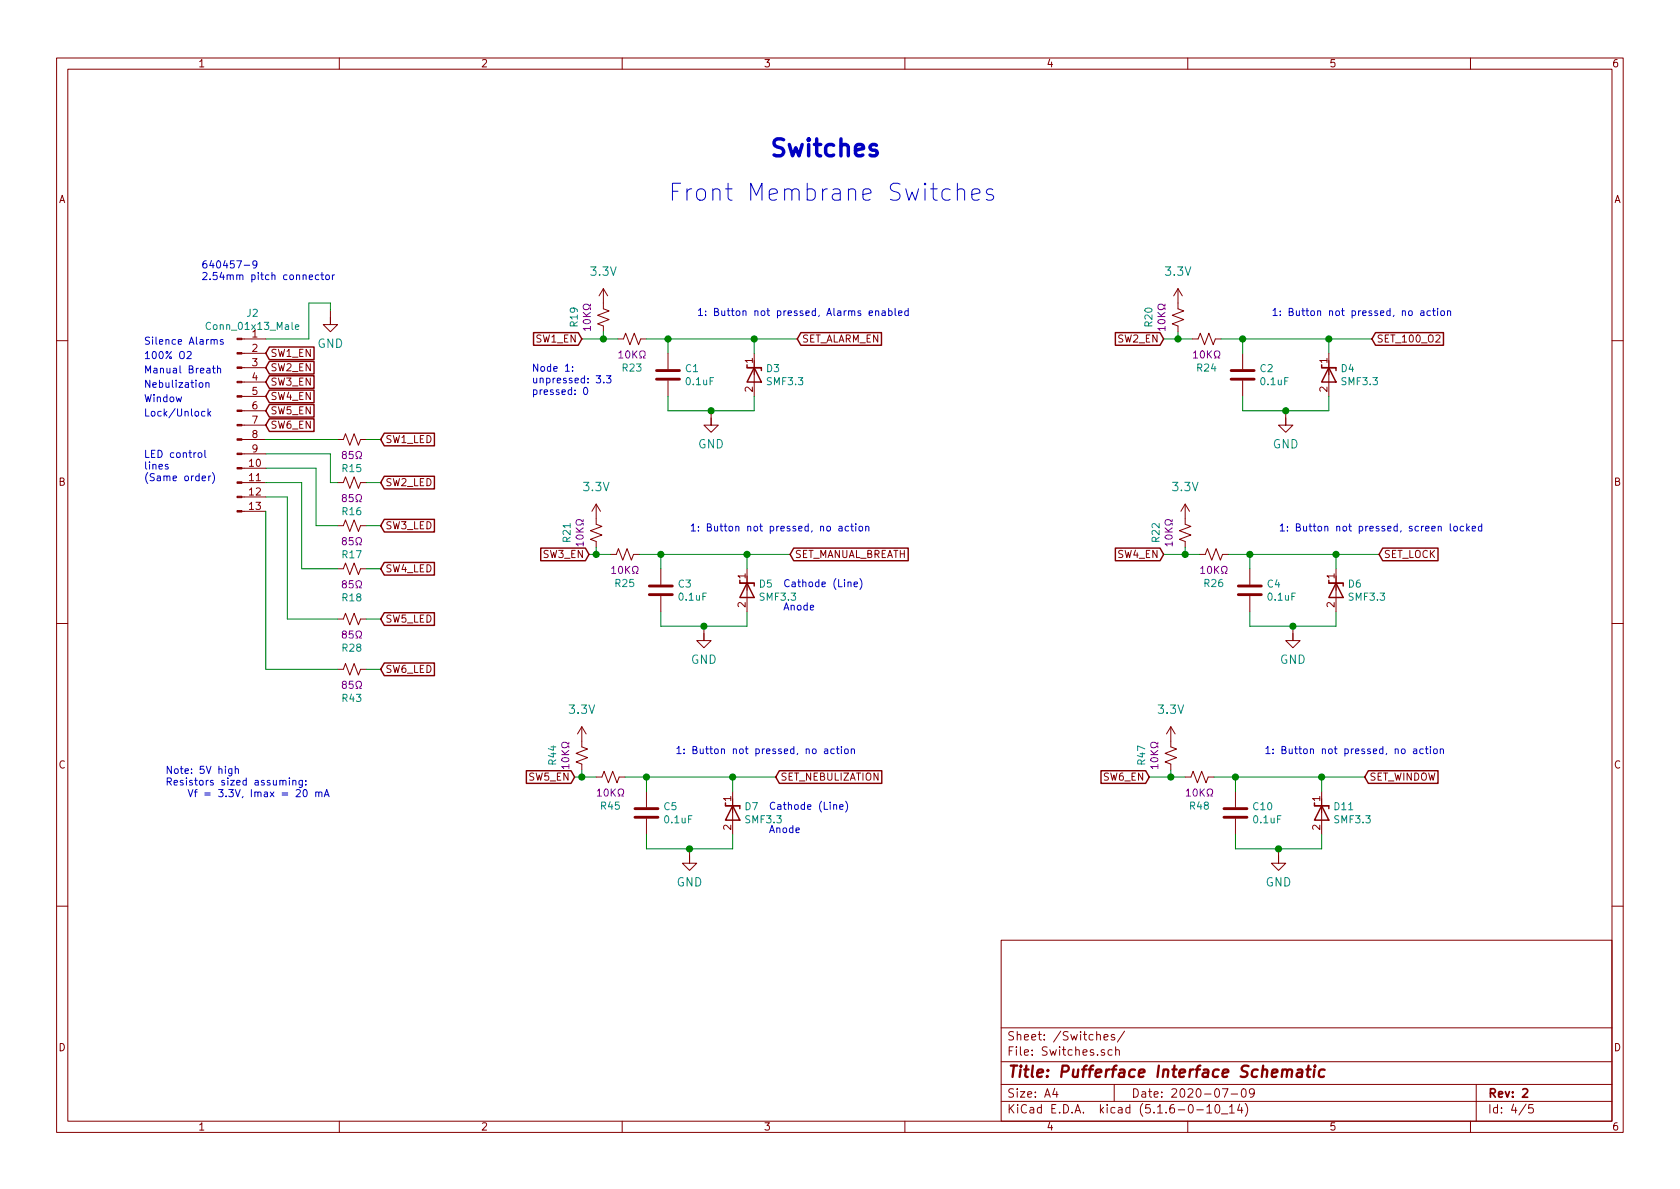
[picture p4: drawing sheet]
<svg xmlns="http://www.w3.org/2000/svg" width="297mm" height="210mm" viewBox="0 0 297 210" stroke-linecap="round" stroke-linejoin="round" font-family="sans-serif">
<g fill="none" stroke="#840000" stroke-width=".18">
<path d="M10 10.3h277v189.9h-277zM12 12.2h273v186.1h-273zM60 10.3v1.9M110 10.3v1.9M160 10.3v1.9M210 10.3v1.9M260 10.3v1.9M42.8 59.9h4.2M58.4 54.9v2.5h-1.3l1.3 1.3 1.3-1.3h-1.3v-1.3M106.7 51v3.6l1 .4-2 .7 2 .8-2 .8 1 .4v1M106.7 51l-.8 1.3M106.7 51l.7 1.3"/>
<path d="M109.2 59.9h1l.4-1 .8 2.1 .7-2.1 .8 2.1 .4-1.1h1M208.3 51v3.6l1 .4-2 .7 2 .8-2 .8 1 .4v1M208.3 51l-.8 1.3M208.3 51l.7 1.3M210.8 59.9h1l.4-1 .8 2.1 .7-2.1 .8 2.1 .4-1.1h1M253.9 59.4l.5-.2 .2 .2v.2v.2l-.8 .7h.8M10 60.2h2M42.8 77.7h4.2M42.8 75.2h4.2M42.8 72.6h4.2M42.8 70.1h4.2M42.8 67.6h4.2"/>
<path d="M42.8 65h4.2M42.8 62.5h4.2M59.7 77.7h1l.4-1 .7 2 .8-2 .8 2 .4-1h1M118.1 62.5v2.8M118.1 67.3v2.8M125.7 72.6v2.6h-1.2l1.2 1.2 1.3-1.2h-1.3v-1.3M133.3 62.5v7.6M219.7 62.5v2.8M219.7 67.3v2.8M227.3 72.6v2.6h-1.2l1.2 1.2 1.3-1.2h-1.3v-1.3M234.9 62.5v7.6M285 60.2h2"/>
<path d="M42.8 90.4h4.2M42.8 87.9h4.2M42.8 85.3h4.2M42.8 82.8h4.2M42.8 80.3h4.2M59.7 85.3h1l.4-1 .7 2.1 .8-2.1 .8 2.1 .4-1.1h1M59.7 93h1l.4-1.1 .7 2.1 .8-2.1 .8 2.1 .4-1h1M105.4 89.1v3.6l1 .4-2 .7 2 .8-2 .8 1 .4v1M105.4 89.1l-.8 1.3M105.4 89.1l.8 1.3M107.9 98h1.1l.3-1 .8 2.1 .8-2.1 .7 2.1 .4-1.1h1M209.5 89.1v3.6l1.1 .4-2.1 .7 2.1 .8-2.1 .8 1 .4v1"/>
<path d="M209.5 89.1l-.7 1.3M209.5 89.1l.8 1.3M212.1 98h1l.4-1 .7 2.1 .8-2.1 .8 2.1 .4-1.1h1M10 110.3h2M59.7 118.4h1l.4-1.1 .7 2.1 .8-2.1 .8 2.1 .4-1h1M59.7 109.5h1l.4-1 .7 2 .8-2 .8 2 .4-1h1M59.7 100.6h1l.4-1 .7 2 .8-2 .8 2 .4-1h1M116.8 100.6v2.8M116.8 105.4v2.8M124.5 110.7v2.6h-1.3l1.3 1.2 1.2-1.2h-1.2v-1.3M132.1 100.6v7.6M221 100.6v2.8"/>
<path d="M221 105.4v2.8M228.6 110.7v2.6h-1.3l1.3 1.2 1.3-1.2h-1.3v-1.3M236.2 100.6v7.6M285 110.3h2M102.9 128.5v3.6l1 .4-2 .7 2 .8-2 .7 1 .4v1M102.9 128.5l-.8 1.3M102.9 128.5l.7 1.3M105.4 137.4h1l.4-1 .8 2 .7-2 .8 2 .4-1h1M114.3 139.9v2.8M129.5 139.9v7.7M207 128.5v3.6l1 .4-2 .7 2 .8-2 .7 1 .4v1M207 128.5l-.8 1.3"/>
<path d="M207 128.5l.8 1.3M209.5 137.4h1.1l.3-1 .8 2 .8-2 .7 2 .4-1h1M218.4 139.9v2.8M233.7 139.9v7.7M114.3 144.8v2.8M121.9 150.1v2.5h-1.3l1.3 1.3 1.3-1.3h-1.3v-1.2M218.4 144.8v2.8M226.1 150.1v2.5h-1.3l1.3 1.3 1.2-1.3h-1.2v-1.2M10 160.2h2M177 166.3h108v32h-108zM285 160.2h2M60 198.3v1.9"/>
<path d="M110 198.3v1.9M160 198.3v1.9M177 194.8h108M177 191.8h108M177 187.8h108M177 181.8h108M186.5 192.5l-.4 1h1M186.8 193v1M195.2 183.4l.7-.1-.1-.3-.4-.1-.2 .2 .1 .7h.5M195.3 185.7a.37 .37 0 0 0-.6 .1l.1 .2 .5 .2v.1l-.2 .3-.4-.1M196.6 185.7l-.4-.1-.3 .3 .1 .6 .2 .1 .4-.1M197 191.8v3"/>
<path d="M197.1 183a.37 .37 0 0 0-.6 .1v.3l.6 .1v.1l-.2 .3-.4-.1M197.3 185.7a.37 .37 0 0 1 .6 .1v.8M197.3 185.1v1.5M198.8 182.3l-1.2 2M210 198.3v1.9M211.6 196.3h1.2M213.4 195.8l.4-.5v1.5M213.4 196.8h.8M215 195.4l.3-.1a.94 .94 0 0 1 0 1.5 .8 .8 0 0 1-.6-.6 .8 .8 0 0 1 .3-.8zM216 197h1.1M216.1 192.5h1l-.6 1.5M217.4 195.8l.4-.5v1.5"/>
<path d="M217.4 196.8h.8M217.7 193.5h1.1M219.2 195.2l-.4 1.1h.9M219.5 195.8v1M219.6 192.7l.4-.2a.94 .94 0 0 1 0 1.5 .82 .82 0 0 1-.4-1.3zM220.2 195.1a1.71 1.71 0 0 1 0 2.3M221.8 193.2l-.3 .3h-.3l-.3-.3v-.4l.2-.2 .4-.1 .2 .2a1.13 1.13 0 0 1-.2 1.2l-.4 .1M260 198.3v1.9M261 191.8v6.5M269.8 195.2l-1.2 2M271 195.3h-.7v.7l.2-.1 .5 .1 .1 .2-.1 .5-.2 .1-.5-.1"/>
</g>
<path d="M269.2 192.7l.3-.2h.3l.3 .5-.9 1h.9" fill="none" stroke="#840000" stroke-width=".3"/>
<path d="M226.8 189.3a.5 .5 0 0 1 .8 .1l-.1 1M227.6 189.4a.47 .47 0 0 1 .4-.3 .47 .47 0 0 1 .5 .3l-.2 1M229.4 189.2h.8l-.1 1.2M230.3 189.6l-.7 .1a.4 .4 0 0 0-.4 .3 .4 .4 0 0 0 .3 .4l.7-.1M231 189.1h.7M231.4 188.4l-.3 1.8 .1 .1 .4 .1M232.4 189.1l-.1 1.3M232.5 188.4l-.1 .1 .1 .1v-.2v.2M234.2 189.2a.68 .68 0 0 0-1 .3v.8l.3 .1 .6-.1" fill="none" stroke="#840000" stroke-width=".41"/>
<g fill="none" stroke="#840084" stroke-width=".18">
<path d="M104.4 58.1h-1.3l.4 .3M104.4 53.8v.3h-.2a.54 .54 0 0 0-.8-.3 .54 .54 0 0 0-.2 .8 .59 .59 0 0 0 1-.1h.2v.3M104.4 57.7v.7M206 58.1h-1.3l.4 .3M206 53.8v.3h-.2a.54 .54 0 0 0-.8-.3 .54 .54 0 0 0-.2 .8 .59 .59 0 0 0 1-.1h.2v.3M206 57.7v.7M62.4 79.8h-.6l-.1 .6 .2-.1 .5 .1v.6l-.2 .1-.5-.1M109.4 62.4l.4-.4v1.3M109.4 63.3h.7M113.1 63.3h.3v-.2a.54 .54 0 0 1-.3-.8 .54 .54 0 0 1 .8-.2 .59 .59 0 0 1-.1 1v.2h.3M211 62.4l.4-.4v1.3M211 63.3h.7"/>
<path d="M214.7 63.3h.3v-.2a.54 .54 0 0 1-.3-.8 .54 .54 0 0 1 .8-.2 .59 .59 0 0 1-.1 1v.2h.3M60.8 80.4l-.2-.1v-.3l.2-.2 .3 .1 .1 .4-.5 .1-.2 .2v.3l.3 .2 .3-.1 .1-.1v-.4l-.2-.1M60.8 88l-.2-.1v-.3l.2-.2 .3 .1 .1 .4-.5 .2-.2 .1v.3l.3 .2h.3l.1-.2v-.4l-.2-.1M60.8 95.6l-.2-.1v-.3l.2-.1h.3l.1 .4-.5 .2-.2 .2v.2l.3 .2h.3l.1-.2v-.4l-.2-.1M62.4 87.4h-.6l-.1 .7 .2-.2 .5 .2v.5l-.2 .1-.5-.1M62.4 95.1h-.6l-.1 .6 .2-.2 .5 .2v.5l-.2 .1-.5-.1M62.9 81.1h.3v-.2a.54 .54 0 0 1-.2-.8 .54 .54 0 0 1 .7-.2 .59 .59 0 0 1-.1 1v.2h.3M62.9 88.7h.3v-.2a.54 .54 0 0 1-.2-.8 .54 .54 0 0 1 .7-.2 .59 .59 0 0 1-.1 1v.2h.3M62.9 96.3h.3v-.2a.54 .54 0 0 1-.2-.7 .54 .54 0 0 1 .7-.3 .59 .59 0 0 1-.1 1v.2h.3M103.1 96.2h-1.2l.3 .3M103.1 91.9v.3h-.2a.54 .54 0 0 0-.7-.3 .54 .54 0 0 0-.3 .8 .59 .59 0 0 0 1-.1h.2v.3M103.1 95.8v.7"/>
<path d="M207.3 96.2h-1.3l.3 .3M207.3 91.9v.3h-.3a.54 .54 0 0 0-.7-.3 .54 .54 0 0 0-.2 .8 .59 .59 0 0 0 .9-.1h.3v.3M207.3 95.8v.7M60.8 112.1l-.2-.1v-.3l.2-.1 .3 .1 .1 .3-.5 .2-.2 .2v.2l.3 .2h.3l.1-.2v-.4l-.2-.1M60.8 103.2l-.2-.1v-.3l.2-.1 .3 .1 .1 .3-.5 .2-.2 .2v.2l.3 .3 .3-.1 .1-.2v-.4l-.2-.1M62.4 111.6h-.6l-.1 .6 .2-.1 .5 .1v.5l-.2 .1-.5-.1M62.4 102.7h-.6l-.1 .6 .2-.1 .5 .1v.5l-.2 .2-.5-.2M62.9 112.8h.3v-.2a.54 .54 0 0 1-.2-.7 .54 .54 0 0 1 .7-.2 .59 .59 0 0 1-.1 .9v.2h.3M62.9 104h.3v-.3a.54 .54 0 0 1-.2-.7 .54 .54 0 0 1 .7-.2 .59 .59 0 0 1-.1 .9v.3h.3M108.2 100.5l.3-.4v1.3M108.2 101.4h.7M111.8 101.4h.3v-.2a.54 .54 0 0 1-.2-.8 .54 .54 0 0 1 .7-.2 .59 .59 0 0 1-.1 1v.2h.3"/>
<path d="M212.3 100.5l.3-.4v1.3M212.3 101.4h.7M216 101.4h.3v-.2a.54 .54 0 0 1-.3-.8 .54 .54 0 0 1 .8-.2 .59 .59 0 0 1-.2 1v.2h.3M60.8 121l-.2-.1v-.3l.2-.1h.3l.1 .4-.5 .2-.2 .2v.2l.3 .2h.3l.1-.2v-.4l-.2-.1M62.4 120.5h-.6l-.1 .6 .2-.2 .5 .2v.5l-.2 .1-.5-.1M62.9 121.7h.3v-.2a.54 .54 0 0 1-.2-.7 .54 .54 0 0 1 .7-.3 .59 .59 0 0 1-.1 1v.2h.3M100.6 135.6h-1.3l.4 .3M100.6 131.3v.3h-.2a.54 .54 0 0 0-.8-.3 .54 .54 0 0 0-.2 .7 .59 .59 0 0 0 1-.1h.2v.3M100.6 135.2v.7M105.6 139.9l.4-.4v1.3M204.7 135.6h-1.2l.3 .3M204.7 131.3v.3h-.2a.54 .54 0 0 0-.7-.3 .54 .54 0 0 0-.3 .7 .59 .59 0 0 0 1-.1h.2v.3"/>
<path d="M204.7 135.2v.7M209.8 139.9l.3-.4v1.3M105.6 140.8h.7M109.3 140.8h.3v-.2a.54 .54 0 0 1-.3-.8 .54 .54 0 0 1 .8-.2 .59 .59 0 0 1-.1 1v.2h.3M209.8 140.8h.7M213.4 140.8h.3v-.2a.54 .54 0 0 1-.2-.8 .54 .54 0 0 1 .7-.2 .59 .59 0 0 1-.1 1v.2h.3"/>
</g>
<g fill="#840000" stroke="#840000" stroke-width=".18">
<path d="M41.9 90.3h.9v.2h-.9z"/>
<path d="M41.9 87.8h.9v.2h-.9z"/>
<path d="M41.9 85.2h.9v.3h-.9z"/>
<path d="M41.9 82.7h.9v.2h-.9z"/>
<path d="M41.9 80.1h.9v.3h-.9z"/>
<path d="M41.9 77.6h.9v.2h-.9z"/>
<path d="M41.9 75.1h.9v.2h-.9z"/>
<path d="M41.9 72.5h.9v.3h-.9z"/>
<path d="M41.9 70h.9v.2h-.9z"/>
<path d="M41.9 67.4h.9v.3h-.9z"/>
<path d="M41.9 64.9h.9v.2h-.9z"/>
<path d="M41.9 62.4h.9v.2h-.9z"/>
<path d="M41.9 59.8h.9v.3h-.9z"/>
</g>
<path d="M52.2 57.8l.6-.1v-.2l-.4-.1-.2 .2 .1 .6h.5" fill="none" stroke="#008484" stroke-width=".18"/>
<g fill="none" stroke="#840000" stroke-width=".25">
<path d="M94.3 58.8h7.9l.7 1.1-.7 1.2h-7.9zM141.6 58.8h14.3v2.3h-14.3l-.6-1.2zM197.2 58.8h7.9l.6 1.1-.6 1.2h-7.9zM243.2 58.8h12v2.3h-12l-.6-1.2zM47.6 74.1h7.9v2.2h-7.9l-.6-1.1zM47.6 71.5h7.9v2.3h-7.9l-.6-1.2zM47.6 69h7.9v2.2h-7.9l-.6-1.1zM47.6 66.4h7.9v2.3h-7.9l-.6-1.1zM47.6 63.9h7.9v2.2h-7.9l-.6-1.1zM47.6 61.4h7.9v2.2h-7.9l-.6-1.1zM67.9 76.6h8.9v2.2h-8.9l-.6-1.1zM132.1 64.5v.5h2.5v.5"/>
<path d="M132.1 65h2.5M133.3 65l1.3 2.6h-2.5zM233.7 64.5v.5h2.5v.5M233.7 65h2.5M234.9 65l1.3 2.6h-2.5zM67.9 99.5h8.9v2.2h-8.9l-.6-1.1zM67.9 91.8h8.9v2.3h-8.9l-.6-1.1zM67.9 84.2h8.9v2.3h-8.9l-.6-1.2zM95.6 96.9h7.9l.6 1.1-.6 1.2h-7.9zM140.3 96.9h20.3v2.3h-20.3l-.6-1.2zM197.2 96.9h7.9l.6 1.1-.6 1.2h-7.9zM244.5 96.9h9.8v2.3h-9.8l-.7-1.2z"/>
<path d="M67.9 117.2h8.9v2.3h-8.9l-.6-1.1zM67.9 108.4h8.9v2.2h-8.9l-.6-1.1zM130.8 102.6v.5h2.5v.5M130.8 103.1h2.5M132.1 103.1l1.2 2.6h-2.5zM234.9 102.6v.5h2.6v.5M234.9 103.1h2.6M236.2 103.1l1.3 2.6h-2.6zM93.1 136.3h7.9l.6 1.1-.6 1.1h-7.9zM137.8 136.3h18.1v2.2h-18.1l-.6-1.1zM194.7 136.3h7.9l.6 1.1-.6 1.1h-7.9zM241.9 136.3h12.4v2.2h-12.4l-.6-1.1z"/>
<path d="M128.3 142v.5h2.5v.5M128.3 142.5h2.5M129.5 142.5l1.3 2.5h-2.5zM232.4 142v.5h2.5v.5M232.4 142.5h2.5M233.7 142.5l1.2 2.5h-2.5z"/>
</g>
<path d="M116.1 67.1h4M116.1 65.5h4M217.7 67.1h4M217.7 65.5h4M114.8 105.2h4.1M114.8 103.6h4.1M218.9 105.2h4.1M218.9 103.6h4.1M112.3 144.5h4M112.3 143h4M216.4 144.5h4.1M216.4 143h4.1" fill="none" stroke="#840000" stroke-width=".51"/>
<g fill="none" stroke="#008400" stroke-width=".18">
<path d="M58.4 54.9v-1.3h-3.8v6.3h-7.6M102.9 59.9h6.3M106.7 58.7v1.2M114.3 59.9h26.7M118.1 59.9v2.6M133.3 59.9v2.6M205.7 59.9h5.1M208.3 58.7v1.2M215.9 59.9h26.7M219.7 59.9v2.6M234.9 59.9v2.6M47 77.7h12.7"/>
<path d="M64.8 77.7h2.5M118.1 70.1v2.5h15.2v-2.5M219.7 70.1v2.5h15.2v-2.5M47 87.9h3.8v21.6h8.9M47 90.4v28h12.7M47 85.3h6.3v15.3h6.4M47 82.8h8.9v10.2h3.8M47 80.3h11.4v5h1.3M64.8 93h2.5M64.8 85.3h2.5M104.1 98h3.8M105.4 96.8v1.2"/>
<path d="M113 98h26.7M116.8 98v2.6M132.1 98v2.6M205.7 98h6.4M209.5 96.8v1.2M217.2 98h26.6M221 98v2.6M236.2 98v2.6M64.8 109.5h2.5M64.8 100.6h2.5M64.8 118.4h2.5M116.8 108.2v2.5h15.3v-2.5"/>
<path d="M221 108.2v2.5h15.2v-2.5M101.6 137.4h3.8M102.9 136.1v1.3M110.5 137.4h26.7M114.3 137.4v2.5M129.5 137.4v2.5M203.2 137.4h6.3M207 136.1v1.3M214.6 137.4h26.7M218.4 137.4v2.5M233.7 137.4v2.5M114.3 147.6v2.5h15.2v-2.5"/>
<path d="M218.4 147.6v2.5h15.3v-2.5"/>
</g>
<g fill="none" stroke="#0000c2" stroke-width=".18">
<path d="M169.3 33.7a.76 .76 0 0 1 1.3 .1v1.6M169.3 32.4v3M171.8 34.4l1.5-.3-.2-.6-.3-.1h-.5l-.3 .1-.2 .3v1.2l.2 .2 .3 .2h.5l.3-.2M175.5 33.5l-.2-.1h-.5l-.3 .1-.1 .3 .1 .5 1 .2 .2 .3-.2 .4-.2 .2h-.6l-.3-.2M43.2 46.9h.9M45.4 46.7l-.2 .2h-.4l-.1-.2 .1-.5 .1-.1h.3l.2 .3a.97 .97 0 0 1-.2 .9l-.4 .1M54.7 49l.6-.1-.1-.2-.3-.1-.2 .2v.6h.5M56.4 48.7l-.4-.1-.2 .2 .1 .6h.5M56.7 48.6h.5M56.9 48.2v1.1l.3 .1M57.6 48.7l.2-.1 .4 .1v.5l-.1 .2h-.3l-.2-.1zM58.8 48.6v.8"/>
<path d="M59.2 48.6l-.4 .2M153.7 55.4l.6-.1-.1-.3h-.4l-.1 .1v.6h.5M154.8 55.1l.2-.1h.3l.1 .8M154.8 55v.8M156 55h.5v.8M156.5 55.3h-.4l-.2 .2 .2 .3 .4-.1M157.1 55h.4l.2 .2-.1 .5h-.5M157.1 54.5v1.3M158.3 54.5v1.1l.1 .2M158.9 55.4l.6-.1-.1-.3h-.3l-.2 .1v.6h.5M160.6 55h-.4l-.2 .2 .1 .5h.5M160.6 54.5v1.3"/>
<path d="M251.2 55h.5l.1 .8M251.8 55.3h-.5l-.1 .2 .1 .3 .5-.1M252.9 55h-.3l-.3 .2 .1 .5h.5M253.3 55h.5M253.5 54.5v1.1l.3 .2M254.2 54.5v.2M254.2 55v.8M254.8 55h.3l.2 .1 .1 .5-.1 .1-.3 .1-.2-.1zM255.9 55.1l.2-.1h.3l.1 .8M255.9 55v.8M33.1 62.3l.5-.2 .2 .4v.2l-.8 .7h.8M35.3 67.7h.3l.3 .2v.4l-.3 .2-.3-.1-.1-.1z"/>
<path d="M36.2 79.6v1.1l.2 .2M36.2 72.8l-.3-.1-.3 .3 .1 .5h.5M36.4 67.8l.2-.1h.3l.1 .8M36.4 67.7v.8M36.8 72.3v1.3M36.9 73.1l.4 .5M37.3 72.7l-.5 .5M37.3 60.2l.2-.2 .3 .1 .1 .8M37.6 65.1h.4M37.7 64.7v1.1l.3 .2M37.9 60.2l.1-.2 .4 .1v.8M38.5 65.2l.2-.1 .2 .1 .1 .8"/>
<path d="M38.5 64.7v1.3M39.4 60.1l-.3-.1-.2 .2 .1 .2 .4 .1v.3h-.5M100 65.7h.7M101.2 65.5v.2M101.2 64.9v.1M103.3 68.6l.2-.1a.67 .67 0 0 1 .4 .6 .67 .67 0 0 1-.4 .7l-.3-.3v-.2zM106.8 67.6v.1M107.2 66.4h.8l-.4 .5 .3 .2 .1 .4-.2 .2-.6-.1M29.7 82.2l-.3-.1-.2 .2 .1 .2 .4 .1v.3h-.5M35.1 80.1h.3l.2 .1 .1 .5-.1 .1-.3 .1-.2-.1zM35.7 84.6l.6-.1v-.3h-.4l-.2 .1 .1 .7h.5M36.9 84.2v.8"/>
<path d="M37.3 84.2h-.3l-.1 .2M37.6 83.6a1.47 1.47 0 0 1 0 1.9M148.4 93.1h.4l.1 .8M148.9 93.4h-.4l-.2 .2 .2 .3 .4-.1M150 93.1h-.3l-.3 .2 .2 .5h.4M150.4 93.1h.5M150.6 92.6v1.1l.3 .2M151.3 92.6v.2M151.3 93.1v.8M152 93.1h.3l.2 .1v.5l-.1 .1-.3 .1-.2-.1zM153.1 93.2l.1-.1h.3l.1 .8M153.1 93.1v.8"/>
<path d="M256.4 92.6v1.1l.2 .2M257.1 93.1h.4l.1 .1v.6l-.3 .1-.3-.2zM258.8 93.1h-.4l-.2 .2 .1 .5h.5M259.3 92.6v1.3M259.4 93.4l.4 .5M259.8 93.1l-.5 .4M260.3 93.5l.6-.1-.1-.3h-.3l-.2 .1v.6h.5M262 93.1h-.4l-.2 .2 .1 .5h.5M262 92.6v1.3M151 103.3l.6-.1v-.2l-.4-.1-.2 .2 .1 .6h.5M152 102.3a1.47 1.47 0 0 1 0 1.9M41 135.9l-.1 1.2-.1 .1-.3-.1"/>
<path d="M41 136l-.4-.1-.2 .3 .1 .5h.5M41.6 136.1l.2-.2 .3 .1 .1 .8M41.6 135.5v1.3M50 138.2l.2-.2h.3l.1 .8M51.2 137.6v.1M51.2 138v.8M51.8 138.1l.1-.1h.3l.1 .8M51.8 138v.8M52.4 139.7l.5-.1 .2 .4-.8 .9h.8M53.5 138l-.1 1.1-.2 .2-.3-.1M53.5 138h-.4l-.2 .2 .1 .6h.5M53.7 139.7l.2-.1a.69 .69 0 0 1 .4 .7 .69 .69 0 0 1-.4 .6l-.2-.1-.1-.4z"/>
<path d="M54.1 138.7v.1M54.1 138v.2M145.8 132.5h.5l.1 .8M146.4 132.7l-.5 .1-.2 .2 .2 .3 .5-.1M147.5 132.5l-.4-.1-.2 .3 .1 .5h.5M147.9 132.4h.5M148.1 132v1.1l.3 .2M148.8 132v.1M148.8 132.4v.9M149.4 132.5l.3-.1 .2 .2 .1 .4-.1 .2-.3 .1-.2-.2zM150.5 132.6l.2-.2 .3 .1 .1 .8M150.5 132.4v.9"/>
<path d="M250 132.5h.4l.1 .8M250.5 132.7l-.4 .1-.2 .2 .2 .3 .4-.1M251.6 132.5l-.3-.1-.3 .3 .2 .5h.4M252 132.4h.5M252.2 132v1.1l.3 .2M252.9 132v.1M252.9 132.4v.9M253.6 132.5l.3-.1 .2 .2v.4l-.1 .2-.3 .1-.2-.2zM254.7 132.6l.1-.2 .3 .1 .1 .8M254.7 132.4v.9M55.8 140.2l.2-.2 .3 .1 .1 .8M55.8 140v.9"/>
<path d="M56.4 140.2l.1-.2 .3 .1 .1 .8M57.3 140.9l.5-1.3 .4 1.3M57.5 140.5h.6M148.5 142.7l.6-.1-.1-.3h-.3l-.2 .2v.6h.5M149.5 141.7a1.47 1.47 0 0 1 0 1.9"/>
</g>
<g fill="#008400" stroke="#008400" stroke-width=".25">
<circle cx="116.8" cy="98" r=".51"/>
<circle cx="228.6" cy="110.7" r=".51"/>
<circle cx="219.7" cy="59.9" r=".51"/>
<circle cx="233.7" cy="137.4" r=".51"/>
<circle cx="129.5" cy="137.4" r=".51"/>
<circle cx="114.3" cy="137.4" r=".51"/>
<circle cx="118.1" cy="59.9" r=".51"/>
<circle cx="207" cy="137.4" r=".51"/>
<circle cx="236.2" cy="98" r=".51"/>
<circle cx="105.4" cy="98" r=".51"/>
<circle cx="221" cy="98" r=".51"/>
<circle cx="124.5" cy="110.7" r=".51"/>
<circle cx="227.3" cy="72.6" r=".51"/>
<circle cx="121.9" cy="150.1" r=".51"/>
<circle cx="125.7" cy="72.6" r=".51"/>
<circle cx="235" cy="59.9" r=".51"/>
<circle cx="218.4" cy="137.4" r=".51"/>
<circle cx="106.7" cy="59.9" r=".51"/>
<circle cx="226.1" cy="150.1" r=".51"/>
<circle cx="209.6" cy="98" r=".51"/>
<circle cx="133.4" cy="59.9" r=".51"/>
<circle cx="132.1" cy="98" r=".51"/>
<circle cx="102.9" cy="137.4" r=".51"/>
<circle cx="208.3" cy="59.9" r=".51"/>
</g>
<g font-size="4.2" fill="#0000c2">
<text x="135.9" y="27.7">Switches</text>
<text x="118.1" y="35.6">Front Membrane Switches</text>
</g>
<text font-size="2.8" fill="#840000" x="178" y="190.5">Title: Pufferface Interface Schematic</text>
<g font-size="2.1" fill="#008484">
<text x="104.5" y="48.8">3.3V</text>
<text x="206.1" y="48.8">3.3V</text>
<text x="56.1" y="61.5">GND</text>
<text x="123.4" y="79.3">GND</text>
<text x="225" y="79.3">GND</text>
<text x="103.3" y="86.9">3.3V</text>
<text x="207.4" y="86.9">3.3V</text>
<text x="122.1" y="117.4">GND</text>
<text x="226.3" y="117.4">GND</text>
<text x="100.7" y="126.2">3.3V</text>
<text x="204.9" y="126.2">3.3V</text>
<text x="119.6" y="156.8">GND</text>
<text x="223.7" y="156.8">GND</text>
</g>
<g font-size="2.1" fill="#840000">
<text x="178" y="184">Sheet: /Switches/</text>
<text x="178" y="186.7">File: Switches.sch</text>
<text x="178" y="196.9">KiCad E.D.A. kicad (5.1.6-0-10_14)</text>
<text x="178" y="194.1">Size: A4</text>
<text x="200" y="194.1">Date: 2020-07-09</text>
<text x="263" y="194.1">Rev: 2</text>
<text x="263" y="196.9">Id: 4/5</text>
</g>
<g font-size="1.8" fill="#840000">
<text x="35" y="11.9">1</text>
<text x="85" y="11.9">2</text>
<text x="135" y="11.9">3</text>
<text x="185" y="11.9">4</text>
<text x="235" y="11.9">5</text>
<text x="285" y="11.9">6</text>
<text x="10.4" y="35.9">A</text>
<text x="285.4" y="35.9">A</text>
<text x="44.6" y="59.7">1</text>
<text x="44.6" y="62.2">2</text>
<text x="44.6" y="64.8">3</text>
<text x="47.8" y="65.7">SW2_EN</text>
<text x="47.8" y="63.1">SW1_EN</text>
<text x="94.8" y="60.6">SW1_EN</text>
<text x="133.1" y="64.2" transform="rotate(-90 133.1 64.2)">1</text>
<text x="141.8" y="60.6">SET_ALARM_EN</text>
<text x="197.7" y="60.6">SW2_EN</text>
<text x="234.7" y="64.2" transform="rotate(-90 234.7 64.2)">1</text>
<text x="243.4" y="60.6">SET_100_O2</text>
<text x="44.6" y="67.3">4</text>
<text x="44.6" y="69.8">5</text>
<text x="47.8" y="70.7">SW4_EN</text>
<text x="47.8" y="68.2">SW3_EN</text>
<text x="133.1" y="69.3" transform="rotate(-90 133.1 69.3)">2</text>
<text x="234.7" y="69.3" transform="rotate(-90 234.7 69.3)">2</text>
<text x="44.6" y="72.4">6</text>
<text x="44.6" y="74.9">7</text>
<text x="44.6" y="77.5">8</text>
<text x="47.8" y="75.8">SW6_EN</text>
<text x="47.8" y="73.3">SW5_EN</text>
<text x="44.1" y="82.5">10</text>
<text x="44.6" y="80">9</text>
<text x="68.1" y="78.4">SW1_LED</text>
<text x="10.4" y="85.9">B</text>
<text x="44.1" y="85.1">11</text>
<text x="44.1" y="87.6">12</text>
<text x="68.1" y="86">SW2_LED</text>
<text x="285.4" y="85.9">B</text>
<text x="44.1" y="90.2">13</text>
<text x="68.1" y="93.6">SW3_LED</text>
<text x="68.1" y="101.2">SW4_LED</text>
<text x="96.1" y="98.7">SW3_EN</text>
<text x="140.5" y="98.7">SET_MANUAL_BREATH</text>
<text x="197.7" y="98.7">SW4_EN</text>
<text x="244.6" y="98.7">SET_LOCK</text>
<text x="131.8" y="107.4" transform="rotate(-90 131.8 107.4)">2</text>
<text x="131.8" y="102.3" transform="rotate(-90 131.8 102.3)">1</text>
<text x="236" y="107.4" transform="rotate(-90 236 107.4)">2</text>
<text x="236" y="102.3" transform="rotate(-90 236 102.3)">1</text>
<text x="68.1" y="110.1">SW5_LED</text>
<text x="68.1" y="119">SW6_LED</text>
<text x="10.4" y="135.9">C</text>
<text x="285.4" y="135.9">C</text>
<text x="93.5" y="138">SW5_EN</text>
<text x="129.3" y="141.7" transform="rotate(-90 129.3 141.7)">1</text>
<text x="137.9" y="138">SET_NEBULIZATION</text>
<text x="195.1" y="138">SW6_EN</text>
<text x="233.4" y="141.7" transform="rotate(-90 233.4 141.7)">1</text>
<text x="242.1" y="138">SET_WINDOW</text>
<text x="129.3" y="146.8" transform="rotate(-90 129.3 146.8)">2</text>
<text x="233.4" y="146.8" transform="rotate(-90 233.4 146.8)">2</text>
<text x="10.4" y="185.9">D</text>
<text x="285.4" y="185.9">D</text>
<text x="35" y="199.9">1</text>
<text x="85" y="199.9">2</text>
<text x="135" y="199.9">3</text>
<text x="185" y="199.9">4</text>
<text x="235" y="199.9">5</text>
<text x="285" y="199.9">6</text>
</g>
<g font-size="1.8" fill="#0000c2">
<text x="35.6" y="47.5">640457-9</text>
<text x="35.6" y="49.5">2.54mm pitch connector</text>
<text x="123.2" y="55.9">1: Button not pressed, Alarms enabled</text>
<text x="224.8" y="55.9">1: Button not pressed, no action</text>
<text x="25.4" y="61">Silence Alarms</text>
<text x="25.4" y="63.5">100% O2</text>
<text x="94" y="65.7">Node 1:</text>
<text x="25.4" y="66">Manual Breath</text>
<text x="25.4" y="71.1">Window</text>
<text x="25.4" y="68.6">Nebulization</text>
<text x="94" y="67.8">unpressed: 3.3</text>
<text x="94" y="69.8">pressed: 0</text>
<text x="25.4" y="73.7">Lock/Unlock</text>
<text x="25.4" y="81">LED control</text>
<text x="25.4" y="83">lines</text>
<text x="25.4" y="85.1">(Same order)</text>
<text x="121.9" y="94">1: Button not pressed, no action</text>
<text x="226.1" y="94">1: Button not pressed, screen locked</text>
<text x="138.4" y="103.8">Cathode (Line)</text>
<text x="138.4" y="107.9">Anode</text>
<text x="29.2" y="136.8">Note: 5V high</text>
<text x="119.4" y="133.3">1: Button not pressed, no action</text>
<text x="223.5" y="133.3">1: Button not pressed, no action</text>
<text x="29.2" y="138.9">Resistors sized assuming:</text>
<text x="31.2" y="141">Vf = 3.3V, Imax = 20 mA</text>
<text x="135.9" y="143.2">Cathode (Line)</text>
<text x="135.9" y="147.3">Anode</text>
</g>
<g font-size="1.8" fill="#008484">
<text x="37" y="58.3">Conn_01x13_Male</text>
<text x="43.7" y="56">J2</text>
<text x="102.2" y="57.7" transform="rotate(-90 102.2 57.7)">R19</text>
<text x="203.8" y="57.7" transform="rotate(-90 203.8 57.7)">R20</text>
<text x="110.1" y="65.7">R23</text>
<text x="121.2" y="65.8">C1</text>
<text x="135.6" y="65.8">D3</text>
<text x="211.7" y="65.7">R24</text>
<text x="222.8" y="65.8">C2</text>
<text x="237.2" y="65.8">D4</text>
<text x="121.4" y="68.1">0.1uF</text>
<text x="135.7" y="68.1">SMF3.3</text>
<text x="223" y="68.1">0.1uF</text>
<text x="237.3" y="68.1">SMF3.3</text>
<text x="60.6" y="83.5">R15</text>
<text x="60.6" y="91.1">R16</text>
<text x="100.9" y="95.8" transform="rotate(-90 100.9 95.8)">R21</text>
<text x="205" y="95.8" transform="rotate(-90 205 95.8)">R22</text>
<text x="60.6" y="98.7">R17</text>
<text x="60.6" y="106.3">R18</text>
<text x="108.8" y="103.8">R25</text>
<text x="120" y="103.9">C3</text>
<text x="120.1" y="106.2">0.1uF</text>
<text x="134.3" y="103.9">D5</text>
<text x="134.4" y="106.2">SMF3.3</text>
<text x="213" y="103.8">R26</text>
<text x="224.1" y="103.9">C4</text>
<text x="224.3" y="106.2">0.1uF</text>
<text x="238.4" y="103.9">D6</text>
<text x="238.6" y="106.2">SMF3.3</text>
<text x="60.6" y="115.2">R28</text>
<text x="60.6" y="124.1">R43</text>
<text x="98.3" y="135.2" transform="rotate(-90 98.3 135.2)">R44</text>
<text x="202.5" y="135.2" transform="rotate(-90 202.5 135.2)">R47</text>
<text x="106.3" y="143.2">R45</text>
<text x="117.4" y="143.3">C5</text>
<text x="131.7" y="143.3">D7</text>
<text x="210.4" y="143.2">R48</text>
<text x="221.6" y="143.3">C10</text>
<text x="236" y="143.3">D11</text>
<text x="117.6" y="145.6">0.1uF</text>
<text x="131.9" y="145.6">SMF3.3</text>
<text x="221.7" y="145.6">0.1uF</text>
<text x="236" y="145.6">SMF3.3</text>
</g>
<g font-size="1.8" fill="#840084">
<text x="104.5" y="57.8" transform="rotate(-90 104.5 57.8)">10K</text>
<text x="206.1" y="57.8" transform="rotate(-90 206.1 57.8)">10K</text>
<text x="110.1" y="63.4">10K</text>
<text x="211.7" y="63.4">10K</text>
<text x="103.2" y="95.9" transform="rotate(-90 103.2 95.9)">10K</text>
<text x="207.3" y="95.9" transform="rotate(-90 207.3 95.9)">10K</text>
<text x="108.9" y="101.5">10K</text>
<text x="213" y="101.5">10K</text>
<text x="100.7" y="135.2" transform="rotate(-90 100.7 135.2)">10K</text>
<text x="204.8" y="135.2" transform="rotate(-90 204.8 135.2)">10K</text>
<text x="106.3" y="140.9">10K</text>
<text x="210.5" y="140.9">10K</text>
</g>
</svg>
